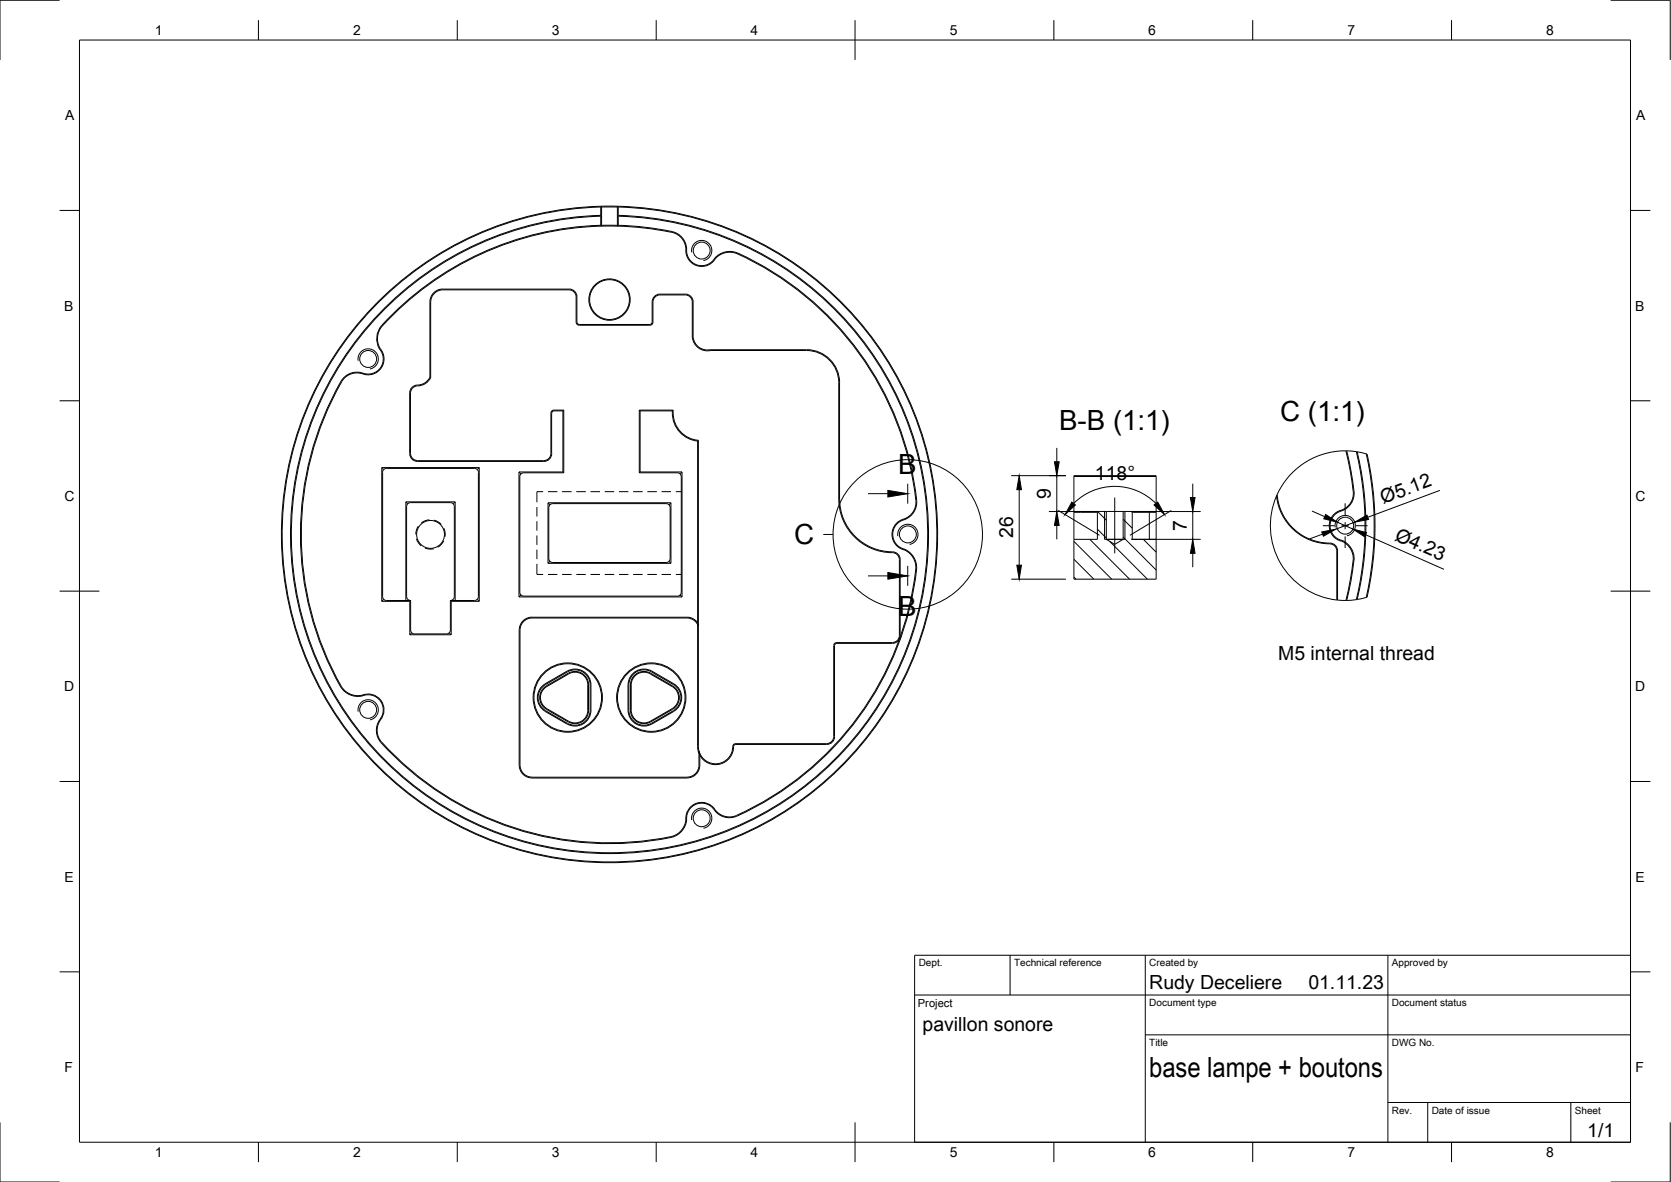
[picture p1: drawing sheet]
<svg xmlns="http://www.w3.org/2000/svg" width="420mm" height="297mm" viewBox="0 0 420 297" stroke-linecap="round" stroke-linejoin="round" font-family="sans-serif">
<!-- layer: Visible -->
<g fill="none" stroke="#000" stroke-width=".25">
<path d="M151 56.8h4.4M151 52v2.1M151 54.3v2.5M151 54.1l.2 .1M151.1 52a82.3 82.3 0 0 0-68.8 124.1 82.3 82.3 0 0 0 141.9 0 82.3 82.3 0 0 0-68.7-124.1M151.1 54.3a80 80 0 0 0-66.8 120.6 80 80 0 0 0 137.9 0 80 80 0 0 0-66.7-120.6M151.1 56.8a77 77 0 0 0-55.5 25.8 4.9 4.9 0 0 0 0 4.9M151.2 51.9l-.2 .1M151.3 52l-.3-.2h4.4l-.2 .2M151.3 52h3.9M151.3 56.6a77 77 0 0 0-55.8 25.9 5 5 0 0 0-.1 5.2M151.3 56.6h3.9"/>
<path d="M151.3 54.1l-.3 .2M151.3 52v4.6M151.3 56.6l-.3 .2M155.2 56.6l5.9 .4 6.8 1a4.9 4.9 0 0 1 4.8 5.3 3.8 3.8 0 0 0 2.9 3.4 3.8 3.8 0 0 0 4.1-1.8M155.2 52v4.6M155.2 54.1l.2 .2M155.2 56.6l.2 .2M155.3 51.9l.1 .1M155.4 54.1l-.1 .1M155.4 52v2.1M155.4 54.3v2.5M155.5 51.8a82.5 82.5 0 0 1 68.8 124.4 82.5 82.5 0 0 1-142.1 0 82.5 82.5 0 0 1 68.9-124.4"/>
<path d="M155.5 54.1a80.2 80.2 0 0 1 66.9 120.9 80.2 80.2 0 0 1-138.2 0 80.2 80.2 0 0 1 66.9-120.9M155.5 56.8l5.6 .4 5.6 .8a7.9 7.9 0 0 1 4.2 1.4 4.5 4.5 0 0 1 1.6 3.3M111.3 72.7h31.8M111.3 72.6a3.2 3.2 0 0 0-3.2 3.3v18.9M143.1 72.6a1.98 1.98 0 0 1 2 2v6.4l.3 .4 .2 .1h17.8l.5-.3 .1-.2v-5.1a1.98 1.98 0 0 1 2-2h6.3a1.94 1.94 0 0 1 2 2M172.6 62.7h-.1a4 4 0 0 0 2.8 4.1 4 4 0 0 0 4.6-1.8M174.3 75.9v8.9h-.2M179.7 64.9l.2 .1M185.3 63.7a4.9 4.9 0 0 0-5.4 1.3M185.3 63.7a77.5 77.5 0 0 1 45 62.1M185.4 63.6a5 5 0 0 0-5.7 1.3M185.4 63.6l-.1 .1"/>
<path d="M185.4 63.5a77.4 77.4 0 0 1 45.1 63 4.7 4.7 0 0 1-3.1 4.1M85.9 95.9a77.2 77.2 0 0 0 .4 77.2 4.9 4.9 0 0 0 4.7 1.6M91.1 93.9a4.5 4.5 0 0 0-5.2 2M91.1 93.7a4.7 4.7 0 0 0-5.4 2.1 77.7 77.7 0 0 0 0 76.8M91.1 93.7v.2M95.4 87.7a3.8 3.8 0 0 1 .3 4.7 3.8 3.8 0 0 1-4.6 1.3M95.5 87.5a4 4 0 0 1 .3 5 4 4 0 0 1-4.7 1.4M95.5 87.6l-.1 .1M95.9 81.9l.2 .1M108.1 94.8h.2M108.1 94.8a3.7 3.7 0 0 1-3.6 2 1.98 1.98 0 0 0-1.5 1.9v15.3a1.98 1.98 0 0 0 2 2h31.7a1.94 1.94 0 0 0 2-2v-10.2l.1-.3 .5-.2h2.2M108.3 94.8a3.9 3.9 0 0 1-3.8 2.2 1.81 1.81 0 0 0-1.3 1.7v15.3a1.77 1.77 0 0 0 1.8 1.7"/>
<path d="M174.1 84.8v-8.9a1.77 1.77 0 0 0-1.8-1.8h-6.3a1.8 1.8 0 0 0-1.8 1.8v5.1a.77 .77 0 0 1-.8 .7h-17.8a.77 .77 0 0 1-.7-.7v-6.4a1.77 1.77 0 0 0-1.8-1.8h-31.8a3 3 0 0 0-3 3.1v18.9M174.1 84.8a3.8 3.8 0 0 0 4.6 3.3M174.3 84.8a3.6 3.6 0 0 0 4.3 3.1M178.6 87.9h24.2a8.3 8.3 0 0 1 8.3 8.3M178.6 87.9v.2M178.6 88.1h24.2a8.1 8.1 0 0 1 8.1 8.1M210.9 96.2v29.2a13.6 13.6 0 0 0 13.9 13.5 1.77 1.77 0 0 1 1.3 1.7M211.1 96.2v29.2a13.4 13.4 0 0 0 13.8 13.3 1.98 1.98 0 0 1 1.5 1.9M96 117.5h24.5M96 117.5l.5 .5M96 117.5v33.6M96.5 118l.7-.3h22.1l.7 .3"/>
<path d="M96.5 118l-.3 .5v31.6l.3 .5M105 115.8h31.7M120 118l.3 .6v31.3l-.3 .7M120.5 117.5v33.6M120.5 117.5l-.5 .5M130.5 118.6h11M130.5 118.6v31.4M130.5 118.6l.5 .5M131 119.1l-.3 .6v29.3l.3 .5M139.3 103.1h2.5M139.3 103a.77 .77 0 0 0-.8 .8v10.2a1.77 1.77 0 0 1-1.8 1.7M141.5 103.3v15.3"/>
<path d="M141.5 118.6l.3 .2M141.8 118.8h-10.1l-.7 .3M141.8 103.1l-.3 .2M141.8 103.1v15.7M160.7 118.8h9.8l.5 .3M160.7 103.1l.3 .2M160.7 103.1v15.7M160.7 103.1h8.5M161 103.3h8.1M161 103.3v15.3M161 118.6h10.5M161 118.6l-.3 .2"/>
<path d="M169.1 103.3a7.1 7.1 0 0 0 6.3 7.5M169.2 103.1l-.1 .2M169.2 103.1v.7M169.3 103.8a6.8 6.8 0 0 0 6.3 6.8M171 119.1l.3 .7v29l-.3 .7M171.5 118.6v31.4M171.5 118.6l-.5 .5M270 119.5h20.7v26h-20.7zM270 119.7h20.7M338.4 113.3a18.8 18.8 0 0 0-17.3 11M338.4 113.3l1.1 5.1 .8 5.2M338.4 113.3h.2"/>
<path d="M338.6 113.3l2.4 .2M338.6 113.3l1.5 7.7a6.7 6.7 0 0 1-.4 5.5 4.7 4.7 0 0 1-2.4 1.9M341 113.5a80 80 0 0 1 0 37.2M341 113.5h.2M341.2 113.5l2.3 .6M341.2 113.5a79.7 79.7 0 0 1 0 37.2M343.5 114.1h.2a82.2 82.2 0 0 1 0 36h-.2M343.5 114.1a82.8 82.8 0 0 1 0 36M102 126.1h12.4M102 126.1l.5 .5M102 126.1v24.8M102.5 126.6l-.3 .7v22.6a1 1 0 0 0 1.1 1"/>
<path d="M102.5 126.6l.8-.3h9.9l.7 .3M113.9 126.6l.3 .7v22.6a1 1 0 0 1-1 1M114.4 126.1v24.8M114.4 126.1l-.5 .5M137.8 126.4h30.9M137.8 126.4l.5 .5M137.8 126.4v15.2M138.3 126.9l.7-.3h28.5l.7 .3M138.3 126.9l-.3 .7v12.8l.3 .7M168.2 126.9l.3 .7v12.8l-.3 .7M168.7 126.4v15.2M168.7 126.4l-.5 .5"/>
<path d="M227.3 130.4l.1 .2M227.3 130.4a4 4 0 0 0-3 4 4 4 0 0 0 3.1 3.8M227.4 130.6a3.8 3.8 0 0 0-2.9 3.8 3.8 3.8 0 0 0 3 3.6M227.4 138.2a4.9 4.9 0 0 1 2.9 4.8M227.5 138l-.1 .2M227.5 138a5 5 0 0 1 3 5h-.2M230.3 125.8a4.5 4.5 0 0 1-3 4.6M270 128.7h5.9M270 128.5h6.2M275.9 128.7v6.8h-5.9M276.2 128.5l-.3 .2M276.2 128.5h2"/>
<path d="M277.7 135.5h5.2M278.2 128.5h4.2M278.2 135.5h4.2M278.2 135.5l2.1 1.3 2.1-1.3M278.2 128.5v7M282.4 128.5h2M282.4 128.5v7M284.4 128.5l.3 .2M284.4 128.5h4.6M284.7 128.7h4.3M284.7 128.7v6.8h6M289 128.7h1.7"/>
<path d="M289 128.7v6.8M289 128.5h1.7M289 128.5v.2M321 124.7a18.8 18.8 0 0 0 15.1 26.1M321 124.7a13.6 13.6 0 0 0 13.8 12 1.77 1.77 0 0 1 1.3 1.7M321.1 124.3l-.1 .4M321.1 124.3a13.4 13.4 0 0 0 13.8 12.2 1.98 1.98 0 0 1 1.4 1.9M336.1 138.5v12.3M336.3 138.5v12.3M337.4 136a4.9 4.9 0 0 1 2.9 4.8M337.5 135.8a5.1 5.1 0 0 1 3 5M340.3 123.5a4.6 4.6 0 0 1-3.7 4.9 4 4 0 0 0-2.4 4.1 4 4 0 0 0 3.2 3.5l.1-.2a3.8 3.8 0 0 1-3.1-3.6 3.8 3.8 0 0 1 2.9-3.8v-.2"/>
<path d="M96 151.1h7M96.5 150.6l.5 .3h6.3M96.5 150.6l-.5 .5M103 151.1v8.4M103 159.5h10.5M103.3 150.9v7.6l.2 .5M103.3 150.9l-.3 .2M103.5 159l.7 .3h8l.7-.3M103.5 159l-.5 .5M112.9 159l.6 .5M113.2 150.9v7.6l-.3 .5M113.2 150.9l.3 .2"/>
<path d="M113.5 151.1v8.4M113.5 151.1h7M120 150.6l-.7 .3h-6.1M120 150.6l.5 .5M130.5 150h41M131 149.5l.7 .3h38.8l.5-.3M131 149.5l-.5 .5M133.8 155.1h38.9M133.8 155.1a3.2 3.2 0 0 0-3.3 3.2l.1 34a3.2 3.2 0 0 0 3.2 3.2h39a3.2 3.2 0 0 0 3.2-3.2v-2.5M137.8 141.6h30.9M138.3 141.1l.5 .3h28.7l.7-.3M138.3 141.1l-.5 .5"/>
<path d="M168.2 141.1l.5 .5M171 149.5l.5 .5M172.8 155.1l1.5 .4 1.1 1M175.4 156.9v30.7l.3 1.8M175.6 157.4l-.2-.9v-45.7l.2-.1v76.9M175.6 157.4a2.99 2.99 0 0 0-2.9-2.1h-38.9a3 3 0 0 0-3.1 3l.1 34a3 3 0 0 0 3 3h39a2.99 2.99 0 0 0 2.9-3v-3.5l.3 1M226.1 140.7v19a1.8 1.8 0 0 1-1.7 1.8h-14a.77 .77 0 0 0-.8 .7v22.9a1.8 1.8 0 0 1-1.7 1.8h-22.9a.77 .77 0 0 0-.8 .7 4.3 4.3 0 0 1-4.3 4.3 4.3 4.3 0 0 1-4.3-4.3M226.3 140.7l.1 19a1.98 1.98 0 0 1-2 2h-14l-.5 .3-.1 23.1a1.94 1.94 0 0 1-1.9 2h-22.9l-.5 .3a4.6 4.6 0 0 1-3.3 4.6 4.6 4.6 0 0 1-5.3-2.2M230.3 143a77.3 77.3 0 0 1-45.8 62.2 4.5 4.5 0 0 1-4.7-1.7M230.5 143a77.4 77.4 0 0 1-46 62.4 4.7 4.7 0 0 1-4.8-1.8M336.1 150.8h.2M336.3 150.8l2.1 .1"/>
<path d="M338.4 150.9h.2M340.2 140.8l-.7 5.1-1.1 5M340.2 140.8h.2M340.4 140.8l-.7 5.1-1.1 5M341 150.7l-2.4 .2M341.2 150.7h-.2M343.5 150.1l-2.3 .6M85.7 172.6a5 5 0 0 0 5.3 2.3M85.8 172.6h-.1M91 174.7v.2a3.8 3.8 0 0 1 4.6 1.2 3.8 3.8 0 0 1-.1 4.8M91 174.7a4 4 0 0 1 4.8 1.3 4 4 0 0 1-.2 5M137 172.8l6-3.5a3.2 3.2 0 0 1 4.8 2.8v6.4a3.2 3.2 0 0 1-4.8 2.8l-5.5-3.2a3.2 3.2 0 0 1-.5-5.3z"/>
<path d="M137.2 172l5.5-3.2a3.8 3.8 0 0 1 5.7 3.3M137.2 172a3.8 3.8 0 0 0 0 6.6M137.4 172.4a3.4 3.4 0 0 0 0 5.8M142.6 168.7l-5.5 3.1a4 4 0 0 0 0 7l5.5 3.2M142.6 168.7a4 4 0 0 1 6 3.4v6.4a4 4 0 0 1-6 3.4M142.9 169.2l-5.5 3.2M142.9 169.2a3.4 3.4 0 0 1 5.1 2.9v6.4a3.4 3.4 0 0 1-5.1 2.9l-5.5-3.1M148.4 172.1v6.4M148.4 178.5a3.8 3.8 0 0 1-5.7 3.3l-5.5-3.2M159.8 169.7a3.2 3.2 0 0 1 3.7-.3l5.5 3.1a3.2 3.2 0 0 1 0 5.6l-5.5 3.2a3.2 3.2 0 0 1-4.8-2.8v-6.4a3.2 3.2 0 0 1 1.1-2.4zM163.6 169.2a3.4 3.4 0 0 0-5.1 2.9v6.4a3.4 3.4 0 0 0 5.1 2.9l5.5-3.2a3.4 3.4 0 0 0 0-5.8l-5.5-3.2M169.3 172l-5.5-3.2a3.8 3.8 0 0 0-5.7 3.3v6.4a3.8 3.8 0 0 0 5.7 3.3l5.5-3.2"/>
<path d="M169.3 172a3.8 3.8 0 0 1 0 6.6M95.5 180.9l.1 .1M95.5 180.9a4.7 4.7 0 0 0 .3 5.7 77.7 77.7 0 0 0 73 23.8M95.6 181a4.4 4.4 0 0 0 .4 5.5 77.5 77.5 0 0 0 72.8 23.7v.2M163.9 181.9a4 4 0 0 1-6-3.4v-6.4a4 4 0 0 1 6-3.4l5.5 3.1a4 4 0 0 1 0 7l-5.5 3.2M172.4 206.1h.3M172.7 206.1a5 5 0 0 1-3.9 4.3M179.7 203.6a3.8 3.8 0 0 0-4.5-1.6 3.8 3.8 0 0 0-2.5 4M179.8 203.5a4 4 0 0 0-4.7-1.6 4 4 0 0 0-2.6 4.2 4.9 4.9 0 0 1-3.7 4.1M179.8 203.5l-.1 .2"/>
<circle cx="153.3" cy="75.3" r="5.2"/>
<circle cx="153.3" cy="75.3" r="5"/>
<circle cx="176.4" cy="63" r="2.13"/>
<circle cx="92.6" cy="90.2" r="2.13"/>
<circle cx="108.3" cy="134.3" r="3.5"/>
<circle cx="228.3" cy="134.3" r="2.13"/>
<circle cx="338.2" cy="132.1" r="2.13"/>
<circle cx="92.6" cy="178.4" r="2.13"/>
<circle cx="142.8" cy="175.3" r="8.7"/>
<circle cx="142.8" cy="175.3" r="8.5"/>
<circle cx="163.8" cy="175.3" r="8.7"/>
<circle cx="163.8" cy="175.3" r="8.5"/>
<circle cx="176.4" cy="205.6" r="2.13"/>
</g>
<!-- layer: Hidden -->
<g fill="none" stroke="#000" stroke-width=".25">
<path d="M104.7 135.4l.5 1 .7 .8M105.2 132.2l-.5 1-.2 1.1M106.9 137.7l1.1 .3 1.1-.1M108 130.6l-1.1 .3-1 .5M109.1 130.7l1 .4 .9 .7M111.6 135.9l-.6 .9-.9 .7M111.6 132.7l.3 1.1v1.1M135 127.4v2.4M135 131v2.4M135 134.6v2.3M135 138.1v2.4M136.6 123.6h-1.6v2.6"/>
<path d="M137.8 123.6h2.3M141.3 123.6h2.4M144.9 123.6h2.4M148.5 123.6h2.4M152.1 123.6h2.3M155.6 123.6h2.4M159.2 123.6h2.4M162.8 123.6h2.4M166.3 123.6h2.4M169.9 123.6h1.6M135 141.7v2.7h1.6M137.8 144.4h2.3"/>
<path d="M141.3 144.4h2.4M144.9 144.4h2.4M148.5 144.4h2.4M152.1 144.4h2.3M155.6 144.4h2.4M159.2 144.4h2.4M162.8 144.4h2.4M166.3 144.4h2.4M169.9 144.4h1.6"/>
</g>
<!-- layer: Visible Narrow -->
<path d="M173.9 63.4a2.55 2.55 0 0 1 2.1-2.9 2.55 2.55 0 0 1 2.9 2 2.55 2.55 0 0 1-2 3M90.1 90.7a2.55 2.55 0 0 1 2-3 2.55 2.55 0 0 1 3 2.1 2.55 2.55 0 0 1-2.1 2.9M225.8 134.7a2.55 2.55 0 0 1 2-2.9 2.55 2.55 0 0 1 3 2.1 2.55 2.55 0 0 1-2.1 2.9M277.7 128.5v7M282.9 128.5v7M335.7 132.5a2.56 2.56 0 0 1 2.1-2.9 2.56 2.56 0 0 1 3 2.1 2.56 2.56 0 0 1-2.1 2.9M90.1 178.8a2.55 2.55 0 0 1 2-2.9 2.55 2.55 0 0 1 3 2 2.55 2.55 0 0 1-2.1 3M173.9 206.1a2.55 2.55 0 0 1 2.1-3 2.55 2.55 0 0 1 2.9 2.1 2.55 2.55 0 0 1-2 2.9" fill="none" stroke="#000" stroke-width=".25"/>
<!-- layer: Border -->
<g fill="none" stroke="#000" stroke-width=".25">
<path d="M15 .1h-15v15M20 10.1h390v276.9h-390zM65 5.1v5M115 5.1v5M165 5.1v5M215 5.1v10M265 5.1v5M315 5.1v5M365 5.1v5M405 .1h15v15M15 52.9h5M410 52.9h5"/>
<path d="M15 100.7h5M410 100.7h5M15 148.6h10M405 148.6h10M15 196.4h5M410 196.4h5M15 244.2h5M410 244.2h5M0 282.1v14.9h15M65 287v5M115 287v5M165 287v5"/>
<path d="M215 282.1v9.9M265 287v5M315 287v5M365 287v5M420 282.1v14.9h-15"/>
</g>
<!-- layer: Annotations -->
<g fill="none" stroke="#000" stroke-width=".25">
<path d="M207 134.3h2.4M218.2 124.1h5M228.2 121.6v5M218.2 144.7h5M228.2 142.2v5"/>
<circle cx="228.2" cy="134.3" r="18.8"/>
</g>
<path d="M223.2 123.2l5 .9-5 .8zM223.2 143.9l5 .8-5 .8z" fill="#000" stroke="#000" stroke-width=".25"/>
<!-- layer: Dimensions -->
<g fill="none" stroke="#000" stroke-width=".25">
<path d="M254.3 119.5h13.7M265.7 112.6v3.4M265.7 119.5v9.1M256.3 123v19M263.7 128.6h12.5M265.7 132v3.5M266.1 128.3l10.4 6.2M270 126.5a14.6 14.6 0 0 1 20.6 0M284.4 128.6h17.5M284.4 135.5h17.5M294.5 128.3l-10.4 6.2M299.9 121.5v3.5"/>
<path d="M299.9 128.6v6.9M299.9 139.1v3.4M329.9 128.4l3.2 1.4M332.5 134.2l-3.2 1.2M336.3 131.2l3.9 1.8M340.6 131.2l-4.8 1.8M343.4 134.4l19.7 8.7M362 123.2l-18.1 6.8M254.3 145.5h13.7"/>
</g>
<path d="M265.1 116h1.2l-.6 3.5zM256.3 119.5l.5 3.5h-1.1zM265.7 128.6l.6 3.4h-1.2zM269.5 126.2l.9 .7-2.6 2.4zM290.2 126.9l.9-.7 1.7 3.1zM299.3 125h1.2l-.6 3.6zM299.9 135.5l.6 3.6h-1.2zM332.3 133.7l3.5-.7-3 1.8zM333.3 129.3l3 1.9-3.5-.8zM340.2 133l3.4 .8-.5 1.1zM340.6 131.2l3.1-1.8 .4 1.1zM255.7 142h1.1l-.5 3.5z" fill="#000" stroke="#000" stroke-width=".25"/>
<!-- layer: Center Lines -->
<path d="M280.3 125v14.1M332.6 132.1h3M337.3 132.1h1.8M338.2 126.5v2.9M338.2 131.2v1.8M338.2 134.8v2.9M340.9 132.1h3" fill="none" stroke="#000" stroke-width=".25"/>
<!-- layer: Hatching -->
<path d="M270 136.1l9.5 9.4M274 135.5l10 10M275.9 133l2.3 2.2M276.1 128.6l2.1 2.1M279 136l9.5 9.5M282.4 135l8.3 8.2M282.4 130.5l2.3 2.2M287.5 135.5l3.2 3.3M270 145l.6 .5M270 140.6l5 4.9" fill="none" stroke="#000" stroke-width=".25"/>
<!-- layer: TitleBlock -->
<path d="M230 240.1h180v46.9h-180zM230 250h180M254 240.1v9.9M288 240.1v46.9M349 240.1v46.9M288 260.1h122M349 277.1h61M359 277.1v9.9M395 277.1v9.9" fill="none" stroke="#000" stroke-width=".25"/>
<g font-size="7">
<text x="321.9" y="105.9">C (1:1)</text>
<text x="266.3" y="108.1">B-B (1:1)</text>
<text x="225.8" y="119.1">B</text>
<text x="199.7" y="136.8">C</text>
<text x="225.8" y="154.7">B</text>
<text x="289" y="270.6">base lampe + boutons</text>
</g>
<g font-size="4.9">
<text x="264.2" y="125.4" transform="rotate(-90 264.2 125.4)">9</text>
<text x="275.3" y="120.7">118°</text>
<text x="347.8" y="126.7" transform="rotate(-20 347.8 126.7)">Ø5.12</text>
<text x="254.7" y="135.2" transform="rotate(-90 254.7 135.2)">26</text>
<text x="298.4" y="133.4" transform="rotate(-90 298.4 133.4)">7</text>
<text x="350.4" y="135.6" transform="rotate(24 350.4 135.6)">Ø4.23</text>
<text x="321.4" y="165.8">M5 internal thread</text>
<text x="289" y="248.5">Rudy Deceliere</text>
<text x="329" y="248.5">01.11.23</text>
<text x="232" y="259">pavillon sonore</text>
<text x="399.1" y="285.7">1/1</text>
</g>
<g font-size="3.5">
<text x="39" y="8.8">1</text>
<text x="88.8" y="8.8">2</text>
<text x="138.8" y="8.8">3</text>
<text x="188.7" y="8.8">4</text>
<text x="238.8" y="8.8">5</text>
<text x="288.7" y="8.8">6</text>
<text x="338.8" y="8.8">7</text>
<text x="388.8" y="8.8">8</text>
<text x="16.4" y="30.2">A</text>
<text x="411.4" y="30.2">A</text>
<text x="16.2" y="78">B</text>
<text x="411.2" y="78">B</text>
<text x="16.2" y="125.9">C</text>
<text x="411.2" y="125.9">C</text>
<text x="16.2" y="173.7">D</text>
<text x="411.2" y="173.7">D</text>
<text x="16.2" y="221.6">E</text>
<text x="411.2" y="221.6">E</text>
<text x="16.2" y="269.4">F</text>
<text x="411.2" y="269.4">F</text>
<text x="39" y="290.8">1</text>
<text x="88.8" y="290.8">2</text>
<text x="138.8" y="290.8">3</text>
<text x="188.7" y="290.8">4</text>
<text x="238.8" y="290.8">5</text>
<text x="288.7" y="290.8">6</text>
<text x="338.8" y="290.8">7</text>
<text x="388.8" y="290.8">8</text>
</g>
<text font-size="2.8" x="230.8" y="253.1">Project</text>
<g font-size="2.5">
<text x="231" y="242.9">Dept.</text>
<text x="255" y="242.9">Technical reference</text>
<text x="289" y="242.9">Created by</text>
<text x="350" y="242.9">Approved by</text>
<text x="289" y="252.8">Document type</text>
<text x="350" y="252.8">Document status</text>
<text x="289" y="262.9">Title</text>
<text x="350" y="262.9">DWG No.</text>
<text x="350" y="279.9">Rev.</text>
<text x="360" y="279.9">Date of issue</text>
<text x="396" y="279.9">Sheet</text>
</g>
</svg>
